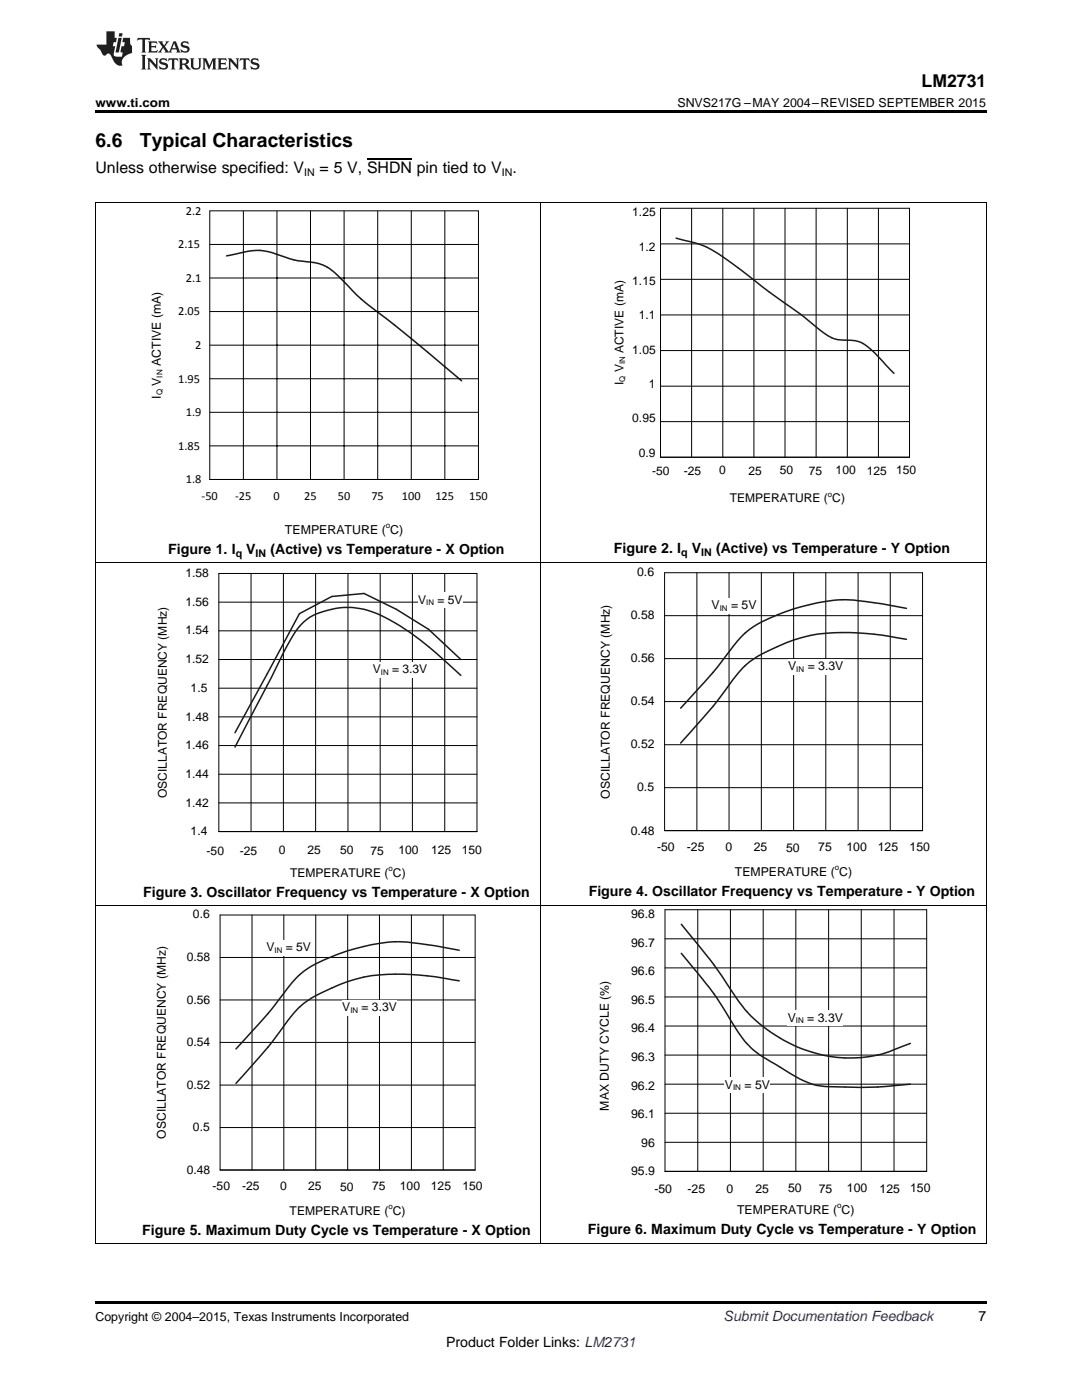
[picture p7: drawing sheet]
<svg xmlns="http://www.w3.org/2000/svg" width="216mm" height="279mm" viewBox="0 0 216 279" stroke-linecap="round" stroke-linejoin="round" font-family="sans-serif">
<path d="M19 248.2h.2zM196.7 248.2h.1zM19 259.7h177.8v.5h-177.8z" fill="#000"/>
<g fill="none" stroke="#000" stroke-width=".2">
<path d="M19.1 180.7v67.5M43.9 199.6h50.9M43.9 191.1h50.9M43.9 182.6h50.9v50.9h-50.9zM50.3 182.6v50.9M56.6 182.6v50.9M63 182.6v50.9M69.4 182.6v50.9M75.7 182.6v50.9M82.1 182.6v50.9M88.4 182.6v50.9M107.9 180.7v67.5"/>
<path d="M196.8 180.7v67.5M43.9 216.6h50.9M43.9 208h50.9M43.9 225h50.9M19 248.2h177.8"/>
</g>
<path d="M91.6 189.6a64.3 64.3 0 0 0-13.5-1.6 39.5 39.5 0 0 0-17.5 5.8 24.6 24.6 0 0 0-4.7 5.4l-2.4 3.1-6.4 7M91.6 195.7a51.8 51.8 0 0 0-19.1-.7 37.4 37.4 0 0 0-11.9 5.2 25.1 25.1 0 0 0-4.7 5.7l-2.4 3.1-6.4 7.2" fill="none" stroke="#1a1a1a" stroke-width=".3"/>
<g fill="#fff">
<path d="M53.2 187.7h8.9v3h-8.9z" fill-rule="evenodd"/>
<path d="M68.3 199.6h10.9v3.1h-10.9z" fill-rule="evenodd"/>
</g>
<g fill="none" stroke="#000" stroke-width=".2">
<path d="M132.7 199h52.2M132.7 193.2h52.2M132.7 187.4h52.2M132.7 181.6h52.2v52.2h-52.2zM139.2 181.6v52.2M145.7 181.6v52.2M152.3 181.6v52.2M158.8 181.6v52.2M165.3 181.6v52.2M171.9 181.6v52.2M178.4 181.6v52.2M132.7 216.4h52.2"/>
<path d="M132.7 210.6h52.2M132.7 204.8h52.2M132.7 228h52.2M132.7 222.2h52.2"/>
</g>
<path d="M136 190.3l1.6 1.9a70 70 0 0 1 9 12.6 17.6 17.6 0 0 0 8.1 7.6 31 31 0 0 0 8.2 4.2 89.5 89.5 0 0 0 18.7-.2M136 184.5a115 115 0 0 1 11.4 15.3 28.3 28.3 0 0 0 26.1 11.1l2.4-.5 5.7-2.2" fill="none" stroke="#1a1a1a" stroke-width=".31"/>
<g fill="#fff">
<path d="M144.7 215.1h8.9v3.1h-8.9z" fill-rule="evenodd"/>
<path d="M157.2 201.7h11v3.1h-11z" fill-rule="evenodd"/>
</g>
<g fill="none" stroke="#000" stroke-width=".2">
<path d="M19.1 112.4v68.4M43.7 114.4h51.5v51.6h-51.5zM50.1 114.4v51.6M56.5 114.4v51.6M63 114.4v51.6M69.4 114.4v51.6M75.9 114.4v51.6M82.3 114.4v51.6M88.7 114.4v51.6M107.9 112.4v68.4M196.8 112.4v68.4M43.7 137.3h51.5"/>
<path d="M43.7 131.6h51.5M43.7 125.9h51.5M43.7 120.2h51.5M43.7 154.5h51.5M43.7 148.8h51.5M43.7 143.1h51.5M43.7 160.2h51.5M19 180.7h177.8"/>
</g>
<path d="M91.9 134.8a77.1 77.1 0 0 0-12.8-10.3 18.5 18.5 0 0 0-10.5-3.3 13.9 13.9 0 0 0-8 3 25.6 25.6 0 0 0-4.9 7.8l-8.8 17.1M91.9 131.6l-6.4-6-6.4-4-6.5-3.2-6.4 .6-6.4 3.5-12.9 23.7" fill="none" stroke="#1a1a1a" stroke-width=".3"/>
<g fill="#fff">
<path d="M83.4 118.3h8.9v3h-8.9z" fill-rule="evenodd"/>
<path d="M74.4 132.2h10.9v3h-10.9z" fill-rule="evenodd"/>
</g>
<g fill="none" stroke="#000" stroke-width=".2">
<path d="M132.6 114.3h51.5v51.5h-51.5zM139.1 114.3v51.5M145.5 114.3v51.5M151.9 114.3v51.5M158.4 114.3v51.5M164.8 114.3v51.5M171.2 114.3v51.5M177.6 114.3v51.5M132.6 131.4h51.5M132.6 122.9h51.5M132.6 157.2h51.5M132.6 148.6h51.5"/>
<path d="M132.6 140h51.5"/>
</g>
<path d="M180.9 121.4a65 65 0 0 0-13.7-1.7 41.6 41.6 0 0 0-16.9 5.4 20.7 20.7 0 0 0-5.6 6l-2.4 3.1-6.5 7.1M180.9 127.6a52.4 52.4 0 0 0-19.3-.8 37.9 37.9 0 0 0-12.1 5.3 25.4 25.4 0 0 0-4.8 5.7l-2.4 3.2-6.5 7.3" fill="none" stroke="#1a1a1a" stroke-width=".31"/>
<g fill="#fff">
<path d="M142 119.4h9v3.1h-9z" fill-rule="evenodd"/>
<path d="M157.3 131.5h11v3.1h-11z" fill-rule="evenodd"/>
</g>
<g fill="none" stroke="#000" stroke-width=".2">
<path d="M19 40.4h177.8M19.1 40.4v72M41.9 42.1h53.6v53.6h-53.6zM41.9 48.8h53.6M41.9 55.5h53.6M48.6 42.1v53.6M55.3 42.1v53.6M62 42.1v53.6M68.7 42.1v53.6M75.4 42.1v53.6M82.1 42.1v53.6M88.8 42.1v53.6"/>
<path d="M107.9 40.4v72M131.8 55.7h49.7M131.8 48.7h49.7M131.8 41.6h49.7v49.7h-49.7zM138 41.6v49.7M144.2 41.6v49.7M150.4 41.6v49.7M156.6 41.6v49.7M162.8 41.6v49.7M169.1 41.6v49.7M175.3 41.6v49.7M196.8 40.4v72"/>
<path d="M41.9 62.2h53.6M41.9 68.9h53.6M41.9 75.6h53.6M131.8 77.1h49.7M131.8 70h49.7M131.8 62.9h49.7M41.9 95.7h53.6M41.9 82.3h53.6M41.9 89h53.6M131.8 84.1h49.7M19 112.3h177.8"/>
</g>
<path d="M45.2 51.1l3.4-.8a10 10 0 0 1 6.6 .5 21.1 21.1 0 0 0 7.6 1.6 8.7 8.7 0 0 1 5 3 47.8 47.8 0 0 0 9.2 8.1l15.1 12.5" fill="none" stroke="#1a1a1a" stroke-width=".31"/>
<path d="M134.9 47.5l.8 .2a20.2 20.2 0 0 1 10.1 4.6l2.3 1.8a187.4 187.4 0 0 0 12.4 9.2 22.4 22.4 0 0 0 5.8 4.3l1.2 .2a11.5 11.5 0 0 1 4.3 .5 17 17 0 0 1 5 4.6l1.6 1.6" fill="none" stroke="#1a1a1a" stroke-width=".3"/>
<path d="M19 22h177.8v.5h-177.8z" fill="#000"/>
<g fill="#231f20">
<path d="M27.5 7.6l-.1 .5 .4-.2h.6v.1v2.1l-.2 .4h1l-.3-.4v-2.1l.1-.1h.5l.5 .2-.2-.5zM29.5 8.3l.2 .3v1.5l-.2 .4h1.8l.2-.6a1.04 1.04 0 0 1-1.3 .2v-.7h.6l.3 .2v-.6l-.3 .2h-.6v-.6l.8-.1 .4 .3-.2-.5zM31.5 8.3l.9 1.1-.9 1.1h.8l-.2-.2 .5-.7 .4 .7-.2 .2h1.5l-.1-.2 .1-.4h.9l.1 .4-.2 .2h1l-.3-.3-.7-1.9h-.5l-.9 2-.8-1 .9-1h-.8l.1 .3-.3 .5-.4-.6 .2-.2zM34.7 8.6l.4 1h-.7zM36.3 8.4a.63 .63 0 0 0-.2 .7 .63 .63 0 0 0 .6 .4l.6 .2 .1 .2a.75 .75 0 0 1-.7 .4 .75 .75 0 0 1-.6-.5l.1 .7 .1-.1a1.11 1.11 0 0 0 1.5-.6 1.13 1.13 0 0 0-1.2-.8l-.1-.4a1.04 1.04 0 0 1 1.2 .2l-.2-.5-.1 .1-.5-.2zM28.2 10.9l.2 .4v2.2l-.2 .4h1l-.3-.4v-2.2l.3-.4zM29.3 11.6l.3 .4v1.5l-.3 .4h.8l-.2-.4v-1.3l1.5 1.7v-1.9l.2-.4h-.7l.2 .4v.9l-1.1-1.3zM32 11.8a.62 .62 0 0 0-.2 .7 .62 .62 0 0 0 .6 .4l.6 .1 .1 .3a.76 .76 0 0 1-.7 .3 .76 .76 0 0 1-.6-.4l.1 .7 .1-.1a1.11 1.11 0 0 0 1.5-.6 1.13 1.13 0 0 0-1.2-.8l-.1-.4a1.04 1.04 0 0 1 1.2 .2l-.2-.6-.1 .1-.5-.1zM33.7 11.6l-.2 .6a.61 .61 0 0 1 .8-.3v1.6l-.2 .4h.9l-.2-.4v-1.6a.63 .63 0 0 1 .8 .3l-.2-.6zM35.6 11.6l.3 .4v1.5l-.3 .4h1l-.2-.2v-.8l.5 .2a.76 .76 0 0 0 1.2 .7l-1-1a.58 .58 0 0 0 .6-.5 .58 .58 0 0 0-.5-.6zM36.4 11.9h.1a.45 .45 0 0 1 .5 .1 .45 .45 0 0 1 .1 .5l-.7 .2zM37.9 11.6l.2 .2a2.17 2.17 0 0 0 .3 1.9 .99 .99 0 0 0 1.6-.6v-1.1l.2-.4h-.7l.2 .2a1.92 1.92 0 0 1-.2 1.8 .6 .6 0 0 1-.9-.5v-1.1l.2-.4zM40.4 11.6l.2 .4v1.5l-.2 .4h.7l-.2-.4v-1.4l.8 1.8 .8-1.8v1.4l-.2 .4h.9l-.2-.4v-1.5l.2-.4h-.8l-.6 1.5-.6-1.5zM43.4 11.6l.2 .4v1.5l-.2 .4h1.8l.2-.6a1.04 1.04 0 0 1-1.3 .1v-.6h.5l.4 .2v-.6l-.4 .2h-.5v-.7h.8l.3 .3-.1-.6zM45.5 11.6l.2 .4v1.5l-.2 .4h.7l-.2-.4v-1.3l1.5 1.7v-1.9l.2-.4h-.7l.2 .4v.9l-1.1-1.3zM47.9 11.6l-.1 .6a.61 .61 0 0 1 .8-.3v1.6l-.3 .4h1l-.3-.4 .1-1.6a.63 .63 0 0 1 .7 .3l-.1-.6zM50.2 11.8a.62 .62 0 0 0-.2 .7 .62 .62 0 0 0 .6 .4l.6 .1 .2 .3a.76 .76 0 0 1-.8 .3 .76 .76 0 0 1-.6-.4l.1 .7 .2-.1a1.11 1.11 0 0 0 1.5-.6 1.13 1.13 0 0 0-1.3-.8l-.1-.4a1.04 1.04 0 0 1 1.2 .2l-.1-.6-.2 .1-.5-.1z"/>
<path d="M21.2 6.3v2.6h-1.9l.1 .4 .7 .9a.91 .91 0 0 0 1 .8 .56 .56 0 0 1 .5-.3 .56 .56 0 0 1 .5 .3l.4 .8a1.53 1.53 0 0 0 1.9 1.2 1.54 1.54 0 0 1 1-2.1l.9-.3v-1.4a1.52 1.52 0 0 1-.3-1.6h-1.4l-.2 .8h.5l-.2 .8h-.4l-.2 1v.2l.4 .1-.2 .8a1.93 1.93 0 0 1-1.6-.3l.3-1.8h-.5l.2-.8h.4l.2-.8h-.4v-1.3zM23.6 7.6l-.6 2.9h.7l.6-2.9zM23.8 6.6l-.1 .7h.6l.2-.7z"/>
</g>
<path d="M73.2 31.6h9" fill="none" stroke="#000" stroke-width=".21"/>
<g font-size="3.9">
<text x="19" y="29.3">6.6</text>
<text x="27.9" y="29.3">Typical Characteristics</text>
</g>
<text font-size="3.5" x="183.9" y="17.3">LM2731</text>
<g font-size="3.2">
<text x="19" y="34.4">Unless otherwise specified: V</text>
<text x="63.8" y="34.4">= 5 V, SHDN pin tied to V .</text>
</g>
<g font-size="2.8">
<text x="33.6" y="110.6">Figure 1. I</text>
<text x="49.1" y="110.6">V</text>
<text x="54" y="110.6">(Active) vs Temperature - X Option</text>
<text x="122.5" y="110.4">Figure 2. I</text>
<text x="138" y="110.4">V</text>
<text x="142.9" y="110.4">(Active) vs Temperature - Y Option</text>
<text x="28.6" y="179">Figure 3. Oscillator Frequency vs Temperature - X Option</text>
<text x="117.5" y="178.8">Figure 4. Oscillator Frequency vs Temperature - Y Option</text>
<text x="28.4" y="246.5">Figure 5. Maximum Duty Cycle vs Temperature - X Option</text>
<text x="117.3" y="246.3">Figure 6. Maximum Duty Cycle vs Temperature - Y Option</text>
<text x="195.3" y="263.6">7</text>
<text x="89" y="268.9">Product Folder Links: LM2731</text>
</g>
<text font-size="2.8" fill="#0000c8" x="144.4" y="263.6">Submit Documentation Feedback</text>
<g font-size="2.5">
<text x="19" y="21.4">www.ti.com</text>
<text x="135.2" y="21.4">SNVS217G –MAY 2004–REVISED SEPTEMBER 2015</text>
<text x="37.1" y="42.8">2.2</text>
<text x="35.5" y="49.4">2.15</text>
<text x="37.1" y="56.2">2.1</text>
<text x="35.5" y="62.9">2.05</text>
<text x="39" y="69.6">2</text>
<text x="32.1" y="77" transform="rotate(-90 32.1 77)">V</text>
<text x="32.1" y="73.1" transform="rotate(-90 32.1 73.1)">ACTIVE (mA)</text>
<text x="35.5" y="76.5">1.95</text>
<text x="32.1" y="79.6" transform="rotate(-90 32.1 79.6)">I</text>
<text x="37.1" y="83">1.9</text>
<text x="35.5" y="89.7">1.85</text>
<text x="37.1" y="96.4">1.8</text>
<text x="40.2" y="99.7">-50</text>
<text x="46.9" y="99.7">-25</text>
<text x="54.6" y="99.7">0</text>
<text x="60.7" y="99.7">25</text>
<text x="67.4" y="99.7">50</text>
<text x="74.1" y="99.7">75</text>
<text x="80.2" y="99.7">100</text>
<text x="86.9" y="99.7">125</text>
<text x="93.6" y="99.7">150</text>
<text x="56.9" y="106.6">TEMPERATURE ( C)</text>
<text x="19" y="263.6">Copyright © 2004–2015, Texas Instruments Incorporated</text>
</g>
<g font-size="2.4">
<text x="126.2" y="43.1">1.25</text>
<text x="127.5" y="50">1.2</text>
<text x="126.2" y="56.8">1.15</text>
<text x="127.5" y="63.7">1.1</text>
<text x="124.4" y="70.5" transform="rotate(-90 124.4 70.5)">ACTIVE (mA)</text>
<text x="126.2" y="70.6">1.05</text>
<text x="124.4" y="76.9" transform="rotate(-90 124.4 76.9)">I</text>
<text x="124.4" y="74.3" transform="rotate(-90 124.4 74.3)">V</text>
<text x="129.5" y="77.4">1</text>
<text x="126.2" y="84.3">0.95</text>
<text x="127.5" y="91.1">0.9</text>
<text x="130.1" y="94.8">-50</text>
<text x="136.4" y="94.8">-25</text>
<text x="143.5" y="94.7">0</text>
<text x="149.4" y="94.7">25</text>
<text x="155.6" y="94.6">50</text>
<text x="161.4" y="94.8">75</text>
<text x="166.7" y="94.6">100</text>
<text x="173" y="94.7">125</text>
<text x="178.8" y="94.6">150</text>
<text x="145.6" y="100.3">TEMPERATURE ( C)</text>
<text x="37" y="115.1">1.58</text>
<text x="127.1" y="115">0.6</text>
<text x="37" y="120.9">1.56</text>
<text x="83.4" y="120.5">V</text>
<text x="87.3" y="120.5">= 5V</text>
<text x="125.9" y="123.6">0.58</text>
<text x="142" y="121.6">V</text>
<text x="145.9" y="121.6">= 5V</text>
<text x="37" y="126.6">1.54</text>
<text x="37" y="132.3">1.52</text>
<text x="74.4" y="134.3">V</text>
<text x="78.2" y="134.3">= 3.3V</text>
<text x="125.9" y="132.2">0.56</text>
<text x="157.3" y="133.7">V</text>
<text x="161.2" y="133.7">= 3.3V</text>
<text x="37" y="143.8">1.48</text>
<text x="38" y="138.1">1.5</text>
<text x="125.9" y="140.7">0.54</text>
<text x="37" y="149.5">1.46</text>
<text x="125.9" y="149.4">0.52</text>
<text x="37" y="155.3">1.44</text>
<text x="33.3" y="159.3" transform="rotate(-90 33.3 159.3)">OSCILLATOR FREQUENCY (MHz)</text>
<text x="37" y="161">1.42</text>
<text x="121.7" y="159.4" transform="rotate(-90 121.7 159.4)">OSCILLATOR FREQUENCY (MHz)</text>
<text x="127.1" y="158">0.5</text>
<text x="38" y="166.7">1.4</text>
<text x="125.9" y="166.5">0.48</text>
<text x="41.2" y="170.5">-50</text>
<text x="47.8" y="170.5">-25</text>
<text x="55.6" y="170.4">0</text>
<text x="61.3" y="170.5">25</text>
<text x="67.8" y="170.3">50</text>
<text x="73.9" y="170.5">75</text>
<text x="79.5" y="170.4">100</text>
<text x="86" y="170.4">125</text>
<text x="92.1" y="170.4">150</text>
<text x="131.1" y="169.9">-50</text>
<text x="137" y="169.8">-25</text>
<text x="144.7" y="169.8">0</text>
<text x="150.4" y="169.8">25</text>
<text x="156.8" y="170">50</text>
<text x="163.3" y="169.8">75</text>
<text x="168.9" y="169.8">100</text>
<text x="175.2" y="169.8">125</text>
<text x="181.5" y="169.7">150</text>
<text x="57.9" y="174.9">TEMPERATURE ( C)</text>
<text x="146.6" y="174.8">TEMPERATURE ( C)</text>
<text x="38.5" y="183.3">0.6</text>
<text x="125.9" y="183.2">96.8</text>
<text x="37.3" y="191.8">0.58</text>
<text x="53.2" y="189.9">V</text>
<text x="57" y="189.9">= 5V</text>
<text x="125.9" y="188.9">96.7</text>
<text x="125.9" y="194.6">96.6</text>
<text x="37.3" y="200.3">0.56</text>
<text x="68.3" y="201.8">V</text>
<text x="72.1" y="201.8">= 3.3V</text>
<text x="125.9" y="200.3">96.5</text>
<text x="157.2" y="203.9">V</text>
<text x="161.1" y="203.9">= 3.3V</text>
<text x="37.3" y="208.8">0.54</text>
<text x="125.9" y="206.1">96.4</text>
<text x="125.9" y="211.8">96.3</text>
<text x="37.3" y="217.3">0.52</text>
<text x="121.5" y="221.6" transform="rotate(-90 121.5 221.6)">MAX DUTY CYCLE (%)</text>
<text x="125.9" y="217.5">96.2</text>
<text x="144.7" y="217.3">V</text>
<text x="148.6" y="217.3">= 5V</text>
<text x="33.1" y="227.2" transform="rotate(-90 33.1 227.2)">OSCILLATOR FREQUENCY (MHz)</text>
<text x="38.5" y="225.8">0.5</text>
<text x="125.9" y="223.2">96.1</text>
<text x="128" y="228.9">96</text>
<text x="37.3" y="234.3">0.48</text>
<text x="42.4" y="237.6">-50</text>
<text x="48.3" y="237.5">-25</text>
<text x="55.9" y="237.5">0</text>
<text x="61.5" y="237.5">25</text>
<text x="67.9" y="237.7">50</text>
<text x="74.2" y="237.5">75</text>
<text x="79.8" y="237.5">100</text>
<text x="86" y="237.5">125</text>
<text x="92.3" y="237.4">150</text>
<text x="125.9" y="234.6">95.9</text>
<text x="130.6" y="238.1">-50</text>
<text x="137.2" y="238.1">-25</text>
<text x="145" y="238">0</text>
<text x="150.7" y="238">25</text>
<text x="157.3" y="237.9">50</text>
<text x="163.4" y="238.1">75</text>
<text x="169" y="237.9">100</text>
<text x="175.5" y="238">125</text>
<text x="181.6" y="237.9">150</text>
<text x="57.8" y="242.4">TEMPERATURE ( C)</text>
<text x="147.1" y="242.2">TEMPERATURE ( C)</text>
</g>
<g font-size="2.1">
<text x="60.7" y="35.1">IN</text>
<text x="100.1" y="35.1">IN</text>
<text x="47" y="111.2">q</text>
<text x="51" y="111.2">IN</text>
<text x="135.9" y="110.9">q</text>
<text x="139.9" y="110.9">IN</text>
</g>
<g font-size="1.6">
<text x="32.4" y="75.4" transform="rotate(-90 32.4 75.4)">IN</text>
<text x="124.7" y="76.2" transform="rotate(-90 124.7 76.2)">Q</text>
<text x="124.7" y="72.7" transform="rotate(-90 124.7 72.7)">IN</text>
<text x="32.4" y="78.9" transform="rotate(-90 32.4 78.9)">Q</text>
<text x="165.2" y="99.1">o</text>
<text x="77" y="105.4">o</text>
<text x="85" y="120.8">IN</text>
<text x="143.6" y="122">IN</text>
<text x="76" y="134.7">IN</text>
<text x="158.9" y="134">IN</text>
<text x="77.5" y="173.8">o</text>
<text x="166.6" y="173.6">o</text>
<text x="54.8" y="190.2">IN</text>
<text x="69.9" y="202.1">IN</text>
<text x="158.8" y="204.2">IN</text>
<text x="146.3" y="217.6">IN</text>
<text x="77.5" y="241.2">o</text>
<text x="167" y="241">o</text>
</g>
</svg>
